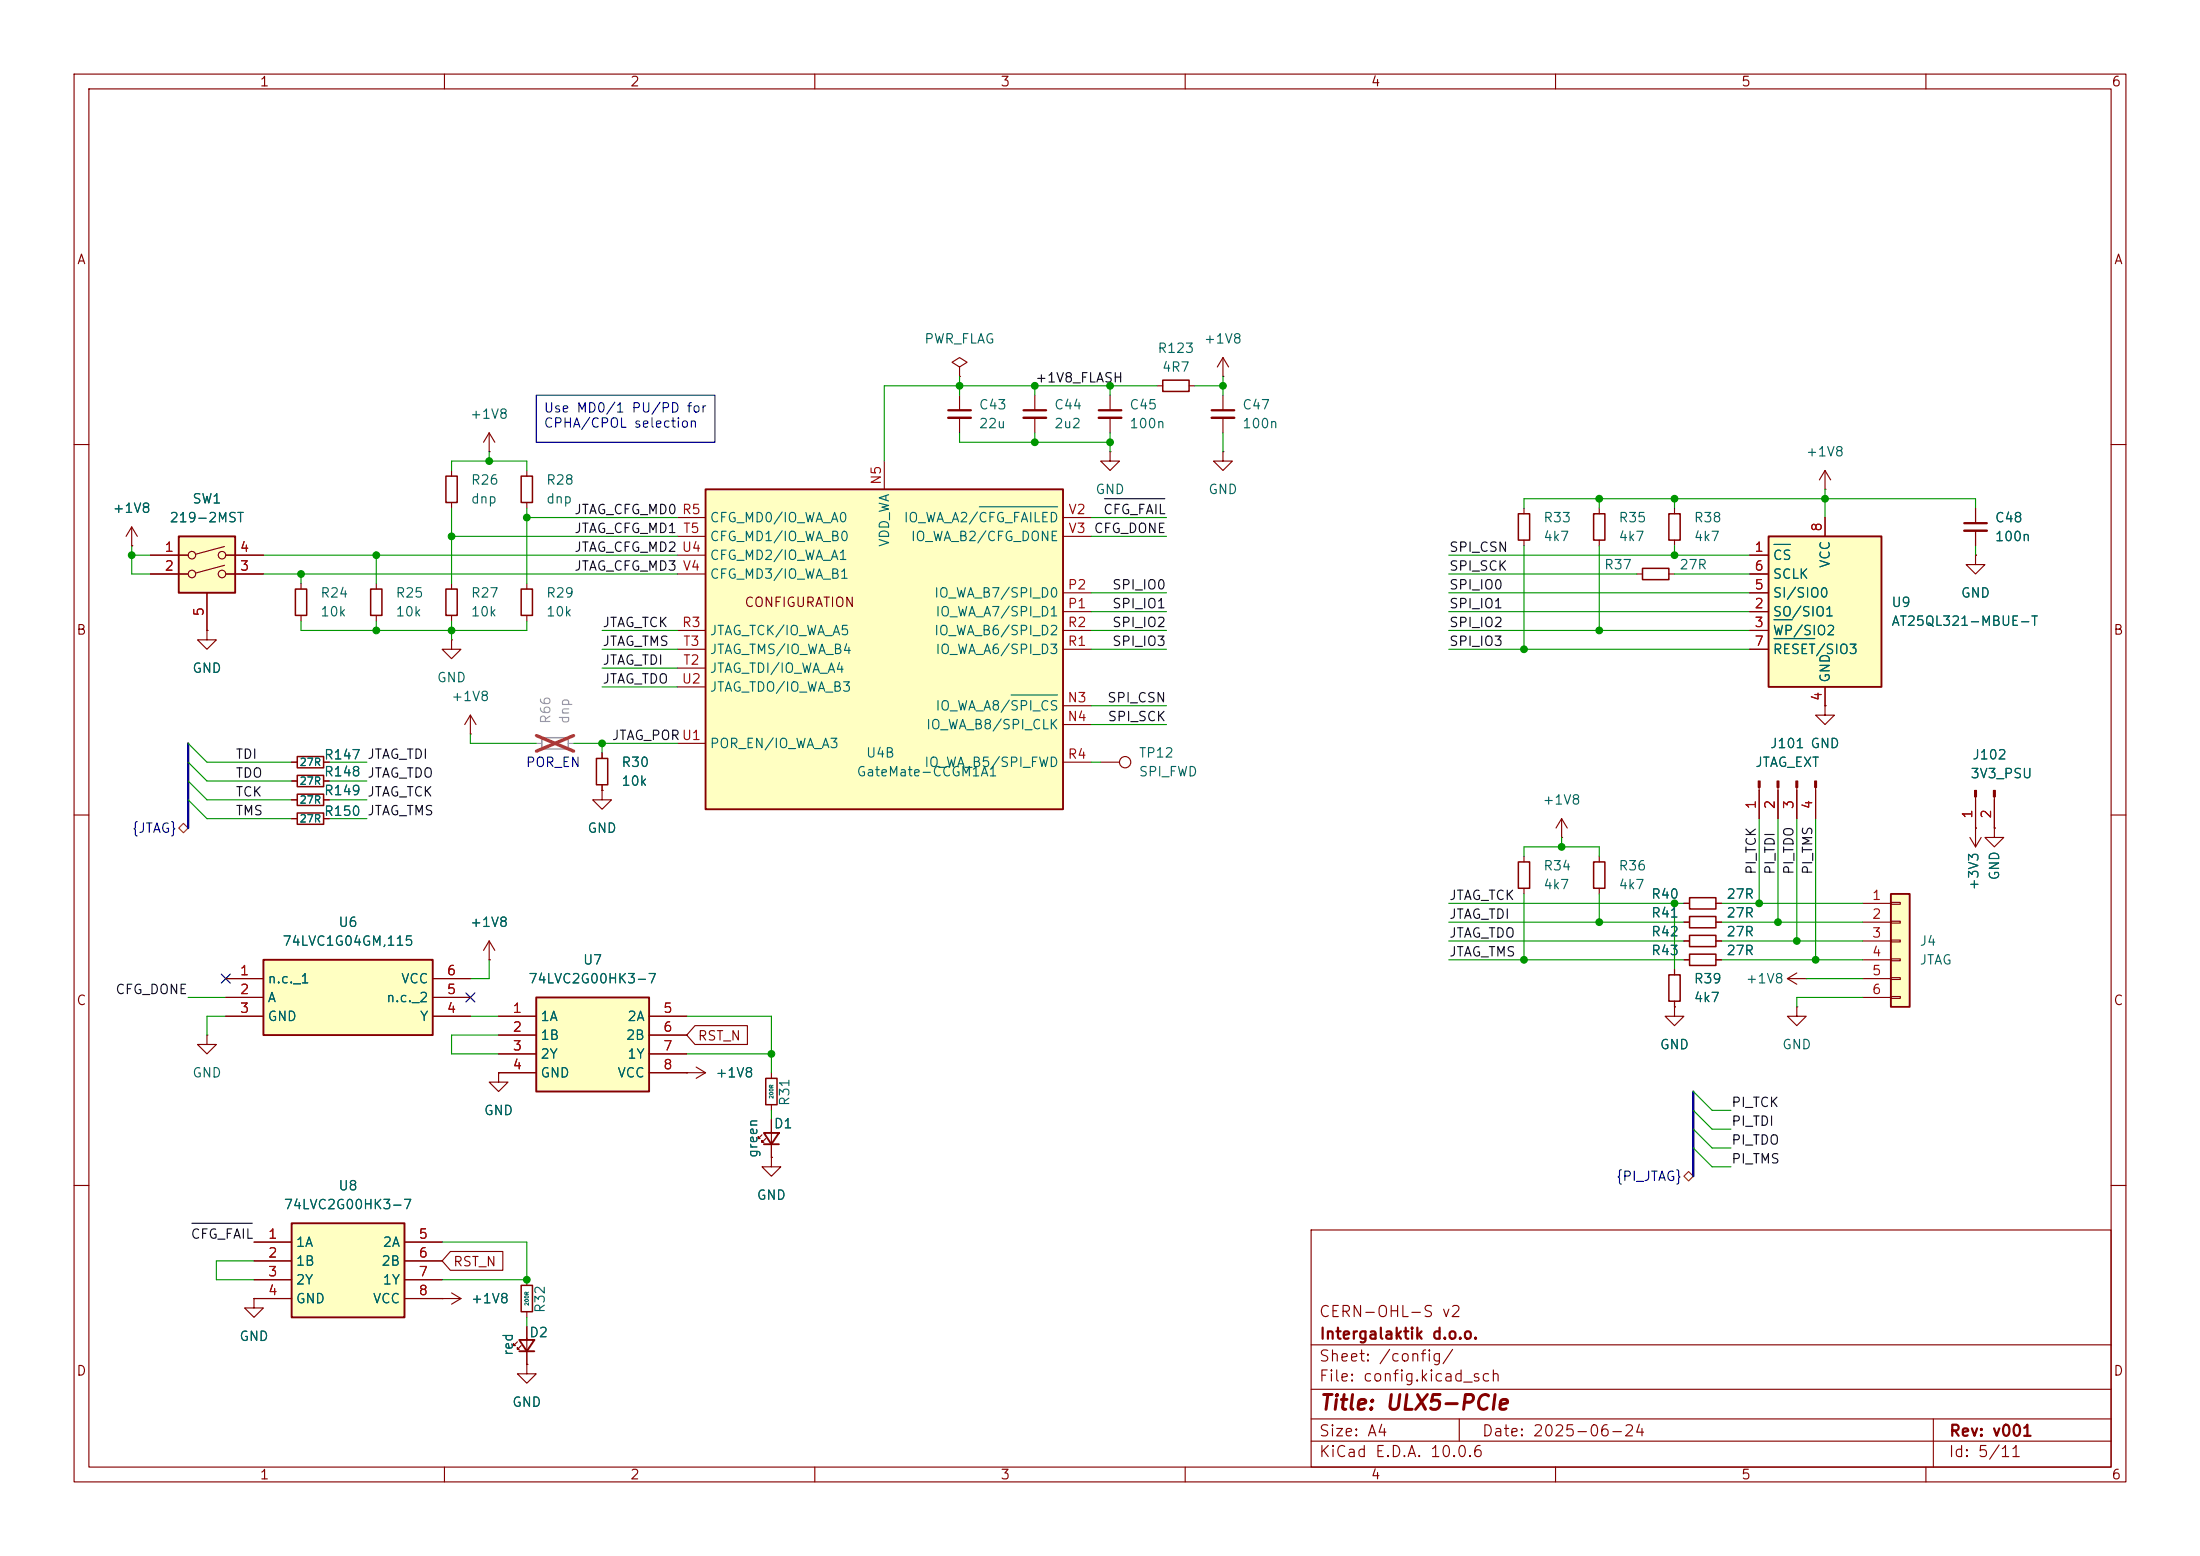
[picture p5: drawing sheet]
<svg xmlns="http://www.w3.org/2000/svg" width="297mm" height="210mm" viewBox="0 0 297 210" stroke-linecap="round" stroke-linejoin="round" font-family="sans-serif">
<g fill="none" stroke="#840000" stroke-width=".15">
<path d="M10 10h277v190h-277zM12 12h273v186h-273zM60 10v2M110 10v2M160 10v2M210 10v2M260 10v2M10 60h2M17.8 73.7h.1M17.8 71.1l-.8 1.3M17.8 71.1l.7 1.3M17.8 71.1v2.6"/>
<path d="M285 60h2M10 110h2M285 110h2M10 160h2M177 166h108v32h-108zM285 160h2M60 198v2M110 198v2M160 198v2M177 194.5h108M177 191.5h108M177 187.5h108"/>
<path d="M177 181.5h108M197 191.5v3M210 198v2M260 198v2M261 191.5v6.5"/>
</g>
<path d="M35.6 129.5h22.8v10.2h-22.8z" fill="#ffffc2"/>
<path d="M35.6 129.5h22.8v10.2h-22.8z" fill="none" stroke="#840000" stroke-width=".25"/>
<g fill="none" stroke="#840000" stroke-width=".15">
<path d="M149.9 53.3v2.1M149.9 56.4v2M156.2 52.1h.8M160.5 52.1h.8M165.1 50.8h.1M165.1 48.3l-.8 1.2M165.1 48.3l.8 1.2M165.1 48.3v2.5M205.7 68.6v.7M205.7 72.9v.8M266.7 68.6v2M266.7 71.6v2.1"/>
<path d="M246.4 95.3v1.2h1.2l-1.2 1.3-1.3-1.3h1.3M246.4 95.3h.1M39.4 105.4h.7M39.4 108h.7M39.4 110.5h.7M43.7 105.4h.7M43.7 108h.7M43.7 110.5h.7M265.9 113l.8 1.3M266.7 111.8h.1M266.7 107.5v6.8M267.5 113l-.8 1.3"/>
<path d="M269.2 111.8v1.2h1.3l-1.3 1.3-1.2-1.3h1.2M269.2 111.8h.1M269.2 107.5v4.3M30.5 132.1h5.1M30.5 134.6h5.1M30.5 137.2h5.1M58.4 132.1h5.1M58.4 134.6h5.1M58.4 137.2h5.1M66 129.5h.1M66 127l-.7 1.3M66 127l.8 1.3"/>
<path d="M66 127v2.5M71.1 184.2v1.2h1.3l-1.3 1.3-1.3-1.3h1.3M71.1 184.2h.1"/>
</g>
<path d="M148.3 55.4h3.1M265.2 70.6h3" fill="none" stroke="#840000" stroke-width=".3"/>
<path d="M148.3 56.4h3.1M265.2 71.6h3" fill="none" stroke="#840000" stroke-width=".33"/>
<path d="M157 51.3h3.5v1.5h-3.5zM205 69.3h1.5v3.6h-1.5zM40.1 104.6h3.6v1.6h-3.6zM40.1 107.2h3.6v1.5h-3.6zM40.1 109.7h3.6v1.6h-3.6z" fill="none" stroke="#840000" stroke-width=".2"/>
<g fill="#840000" stroke="#840000" stroke-width=".15">
<path d="M266.6 106.7h.2v.8h-.2z"/>
<path d="M269.1 106.7h.3v.8h-.3z"/>
</g>
<path d="M238.8 72.4h15.2v20.3h-15.2z" fill="#ffffc2"/>
<path d="M238.8 72.4h15.2v20.3h-15.2zM103.1 152.9h2.1l-1.1 1.5zM103.1 154.4h2.1" fill="none" stroke="#840000" stroke-width=".25"/>
<g fill="none" stroke="#840000" stroke-width=".15">
<path d="M66 58.4l-.7 1.3M66 58.4l.8 1.3M66 58.4v2.6M40.6 78.7v.8M66 61h.1M215.9 68.6v.7M215.9 72.9v.8M221 77.5h.7M225.3 77.5h.8M226.1 68.6v.7M226.1 72.9v.8M236.2 74.9h2.6"/>
<path d="M236.2 77.5h2.6M246.4 69.9v2.5M266.7 74.9v1.3h1.3l-1.3 1.3-1.3-1.3h1.3M266.7 74.9h.1M40.6 83.1v.7M236.2 82.6h2.6M236.2 85.1h2.6M236.2 80h2.6M236.2 87.6h2.6M246.4 92.7v2.6M39.4 102.9h.7M43.7 102.9h.7"/>
<path d="M102.9 153.2l-.5 .5v-.3v.3h.2M103.4 153.7l-.5 .5v-.3v.3h.2M104.1 156.2v1.3h1.3l-1.3 1.3-1.2-1.3h1.2M104.1 156.2h.1M104.1 151.1v5.1"/>
</g>
<path d="M239.5 73.5h2.2M239.5 83.6h2.5M239.5 86.2h5.5" fill="none" stroke="#006464" stroke-width=".15"/>
<path d="M73.2 99.6h3.5v1.5h-3.5z" fill="none" stroke="#a1a1a1" stroke-width=".2"/>
<path d="M72.4 100.3h.8M76.7 100.3h.8" fill="none" stroke="#a1a1a1" stroke-width=".15"/>
<path d="M72.4 99.3l5 2.1M77.4 99.3l-5 2.1" fill="none" stroke="#e12e31" stroke-width=".46"/>
<path d="M39.9 79.5h1.5v3.6h-1.5zM215.1 69.3h1.6v3.6h-1.6zM221.7 76.7h3.6v1.5h-3.6zM225.3 69.3h1.5v3.6h-1.5zM40.1 102.1h3.6v1.5h-3.6z" fill="none" stroke="#840000" stroke-width=".2"/>
<path d="M24.1 72.4h7.6v7.6h-7.6z" fill="#ffffc2"/>
<g fill="none" stroke="#840000" stroke-width=".15">
<path d="M20.3 74.9h5.1M20.3 77.5h5.1M30.3 73.8l-3.9 1M30.3 76.3l-3.9 1M30.5 74.9h5.1M30.5 77.5h5.1M149.9 61v1.2h1.2l-1.2 1.3-1.3-1.3h1.3M149.9 61h.1M27.9 85.1v1.3h1.3l-1.3 1.2-1.2-1.2h1.2M27.9 85.1h.1M27.9 80v5.1M27.9 139.7v1.3h1.3l-1.3 1.2-1.2-1.2h1.2"/>
<path d="M27.9 139.7h.1M104.1 144.8v.7M104.1 149.1v.8M59.7 175.3h.1M59.7 175.3h2.5M61 174.5l1.2 .8M62.2 175.3l-1.2 .7"/>
<circle cx="25.9" cy="77.5" r=".51"/>
<circle cx="25.9" cy="74.9" r=".51"/>
<circle cx="30" cy="77.5" r=".51"/>
<circle cx="30" cy="74.9" r=".51"/>
</g>
<path d="M24.1 72.4h7.6v7.6h-7.6z" fill="none" stroke="#840000" stroke-width=".25"/>
<path d="M103.4 145.5h1.5v3.6h-1.5z" fill="none" stroke="#840000" stroke-width=".2"/>
<path d="M39.4 165.1h15.2v12.7h-15.2z" fill="#ffffc2"/>
<path d="M39.4 165.1h15.2v12.7h-15.2z" fill="none" stroke="#840000" stroke-width=".25"/>
<g fill="none" stroke="#840000" stroke-width=".15">
<path d="M205.7 115.6v.7M205.7 119.9v.8M92.7 144.8h.1M92.7 144.8h2.5M94 144l1.2 .8M95.2 144.8l-1.2 .7M34.3 175.3v1.2h1.3l-1.3 1.3-1.3-1.3h1.3M34.3 175.3h.1M34.3 167.6h5.1M34.3 170.2h5.1M34.3 172.7h5.1M34.3 175.3h5.1"/>
<path d="M54.6 167.6h5.1M54.6 170.2h5.1M54.6 172.7h5.1M54.6 175.3h5.1"/>
</g>
<path d="M205 116.3h1.5v3.6h-1.5z" fill="none" stroke="#840000" stroke-width=".2"/>
<path d="M72.4 134.6h15.2v12.7h-15.2z" fill="#ffffc2"/>
<path d="M72.4 134.6h15.2v12.7h-15.2z" fill="none" stroke="#840000" stroke-width=".25"/>
<g fill="none" stroke="#840000" stroke-width=".15">
<path d="M129.5 53.3v2.1M129.5 56.4v2M165.1 53.3v2.1M165.1 56.4v2M71.1 63.5v.8M71.1 67.8v.8M165.1 61v1.2h1.3l-1.3 1.3-1.3-1.3h1.3M165.1 61h.1M61 86.4v1.2h1.2l-1.2 1.3-1.3-1.3h1.3M61 86.4h.1M63.5 99.1h.1M63.5 96.5l-.8 1.3"/>
<path d="M63.5 96.5l.8 1.3M63.5 96.5v2.6M81.3 106.7v1.3h1.2l-1.2 1.2-1.3-1.2h1.3M81.3 106.7h.1M148.6 102.9h2.5M237.5 106.3v4.2M240 106.3v4.2M242.6 106.3v4.2M245.1 106.3v4.2M67.3 137.2h5.1M67.3 139.7h5.1M87.6 137.2h5.1"/>
<path d="M87.6 139.7h5.1M226.1 135.9v1.3h1.2l-1.2 1.2-1.3-1.2h1.3M226.1 135.9h.1M226.1 130.8v.8M226.1 135.1v.8M227.3 129.5h.8M231.6 129.5h.8M67.3 142.2h5.1M67.3 144.8h5.1M87.6 142.2h5.1M87.6 144.8h5.1"/>
<circle cx="151.9" cy="102.9" r=".76"/>
</g>
<path d="M70.4 64.3h1.5v3.5h-1.5zM225.3 131.6h1.5v3.5h-1.5zM228.1 128.8h3.5v1.5h-3.5z" fill="none" stroke="#840000" stroke-width=".2"/>
<path d="M128 55.4h3.1M163.6 55.4h3" fill="none" stroke="#840000" stroke-width=".3"/>
<path d="M128 56.4h3.1M163.6 56.4h3" fill="none" stroke="#840000" stroke-width=".33"/>
<g fill="#840000" stroke="#840000" stroke-width=".15">
<path d="M237.4 105.4h.2v.9h-.2z"/>
<path d="M239.9 105.4h.3v.9h-.3z"/>
<path d="M242.4 105.4h.3v.9h-.3z"/>
<path d="M245 105.4h.2v.9h-.2z"/>
</g>
<path d="M95.2 66h48.3v43.2h-48.3z" fill="#ffffc2"/>
<path d="M95.2 66h48.3v43.2h-48.3zM70.1 180.8h2l-1 1.6zM70.1 182.4h2" fill="none" stroke="#840000" stroke-width=".25"/>
<g fill="none" stroke="#840000" stroke-width=".15">
<path d="M139.7 53.3v2.1M139.7 56.4v2M50.8 78.7v.8M61 63.5v.8M61 67.8v.8M61 78.7v.8M71.1 78.7v.8M91.4 69.9h3.8M91.4 72.4h3.8M91.4 74.9h3.8M91.4 77.5h3.8M119.4 62.2v3.8"/>
<path d="M143.5 69.9h3.8M143.5 72.4h3.8M246.4 66h.1M246.4 63.5l-.8 1.3M246.4 63.5l.7 1.3M246.4 63.5v2.5M50.8 83.1v.7M61 83.1v.7M71.1 83.1v.7M91.4 87.6h3.8M91.4 85.1h3.8M91.4 90.2h3.8"/>
<path d="M91.4 92.7h3.8M143.5 95.3h3.8M143.5 97.8h3.8M143.5 82.6h3.8M143.5 80h3.8M143.5 87.6h3.8M143.5 85.1h3.8M81.3 101.6v.8M81.3 105.9v.8M91.4 100.3h3.8M143.5 102.9h3.8M210.8 113h.1"/>
<path d="M210.8 110.5l-.7 1.3M210.8 110.5l.8 1.3M210.8 110.5v2.5M227.3 121.9h.8M227.3 124.5h.8M231.6 121.9h.8M231.6 124.5h.8M241.3 132.1l1.3 .7M241.3 132.1h2.5M242.6 135.9v1.3h1.2l-1.2 1.2-1.3-1.2h1.3M242.6 135.9h.1M242.6 131.3l-1.3 .8"/>
<path d="M243.8 132.1h.1M67.3 144.8v1.3h1.3l-1.3 1.2-1.3-1.2h1.3M67.3 144.8h.1M71.1 172.7v.8M71.1 177v.8M71.1 179.1v5.1M69.8 181.1l-.5 .5v-.2v.2h.3M70.4 181.6l-.6 .5v-.2v.2h.3"/>
</g>
<path d="M132.2 68.4h10.6M136.5 93.8h6.3" fill="none" stroke="#006464" stroke-width=".15"/>
<path d="M138.2 55.4h3" fill="none" stroke="#840000" stroke-width=".3"/>
<path d="M138.2 56.4h3" fill="none" stroke="#840000" stroke-width=".33"/>
<path d="M50 79.5h1.6v3.6h-1.6zM60.2 64.3h1.5v3.5h-1.5zM60.2 79.5h1.5v3.6h-1.5zM70.4 79.5h1.5v3.6h-1.5zM80.5 102.4h1.5v3.5h-1.5zM228.1 121.2h3.5v1.5h-3.5zM228.1 123.7h3.5v1.5h-3.5zM70.4 173.5h1.5v3.5h-1.5z" fill="none" stroke="#840000" stroke-width=".2"/>
<path d="M255.3 120.7h2.5v15.2h-2.5z" fill="#ffffc2"/>
<path d="M255.3 120.7h2.5v15.2h-2.5z" fill="none" stroke="#840000" stroke-width=".25"/>
<g fill="none" stroke="#840000" stroke-width=".15">
<path d="M129.5 49.5l1.1-.6-1.1-.6-1 .6 1 .6v1.3M129.5 50.8h.1M17.8 73.7h.1M20.3 74.9h5.1M20.3 77.5h5.1M30.5 74.9h5.1M30.5 77.5h5.1M236.2 74.9h2.6M236.2 77.5h2.6M246.4 69.9v2.5M266.7 74.9h.1M266.7 68.6v2"/>
<path d="M266.7 71.6v2.1M27.9 85.1h.1M27.9 80v5.1M236.2 82.6h2.6M236.2 85.1h2.6M236.2 80h2.6M236.2 87.6h2.6M246.4 95.3h.1M246.4 92.7v2.6M39.4 110.5h.7M39.4 108h.7M39.4 105.4h.7"/>
<path d="M39.4 102.9h.7M43.7 110.5h.7M43.7 108h.7M43.7 105.4h.7M43.7 102.9h.7M81.3 106.7h.1M81.3 101.6v.8M81.3 105.9v.8M215.9 115.6v.7M215.9 119.9v.8M237.5 106.7v3.8M240 106.7v3.8"/>
<path d="M242.6 106.7v3.8M245.1 106.7v3.8M266.7 111.8h.1M266.7 108v3.8M269.2 111.8h.1M269.2 108v3.8M30.5 132.1h5.1M30.5 134.6h5.1M30.5 137.2h5.1M58.4 132.1h5.1M58.4 134.6h5.1M58.4 137.2h5.1"/>
<path d="M66 129.5h.1M67.3 137.2h5.1M67.3 139.7h5.1M87.6 137.2h5.1M87.6 139.7h5.1M93.8 138.4h7.1v2.6h-7.1l-1.1-1.3zM226.1 135.9h.1M226.1 130.8v.8M226.1 135.1v.8M227.3 121.9h.8M227.3 124.5h.8M227.3 127h.8"/>
<path d="M227.3 129.5h.8M231.6 121.9h.8M231.6 124.5h.8M231.6 127h.8M231.6 129.5h.8M251.5 121.9h3.8M251.5 124.5h3.8M251.5 127h3.8M251.5 129.5h3.8M251.5 132.1h3.8M251.5 134.6h3.8M255.3 121.8h1.2v.2h-1.2z"/>
<path d="M255.3 124.3h1.2v.3h-1.2zM255.3 126.9h1.2v.2h-1.2zM255.3 129.4h1.2v.3h-1.2zM255.3 132h1.2v.2h-1.2zM255.3 134.5h1.2v.2h-1.2zM67.3 144.8h.1M67.3 142.2h5.1M67.3 144.8h5.1M87.6 142.2h5.1M87.6 144.8h5.1M92.7 144.8h.1M104.1 156.2h.1"/>
<path d="M104.1 151.1v1.8M104.1 154.4v1.8M34.3 175.3h.1M34.3 167.6h5.1M34.3 170.2h5.1M34.3 172.7h5.1M34.3 175.3h5.1M54.6 167.6h5.1M54.6 170.2h5.1M54.6 172.7h5.1M54.6 175.3h5.1M59.7 175.3h.1"/>
<path d="M60.8 168.9h7.1v2.6h-7.1l-1.1-1.3zM71.1 179.1v1.7M71.1 184.2h.1M71.1 182.4v1.8"/>
</g>
<path d="M215.1 116.3h1.6v3.6h-1.6zM228.1 126.2h3.5v1.6h-3.5z" fill="none" stroke="#840000" stroke-width=".2"/>
<path d="M24.8 111.1l.6 .7-.6 .6-.7-.6zM227.3 158.8l.7-.7 .6 .7-.6 .6z" fill="none" stroke="#725600" stroke-width=".15"/>
<path d="M149.1 67.3h8.2M25.9 165.1h8.2" fill="none" stroke="#0f0f0f" stroke-width=".15"/>
<path d="M25.4 100.3v11.5M228.6 147.3v11.5" fill="none" stroke="#000084" stroke-width=".3"/>
<g fill="none" stroke="#009600" stroke-width=".15">
<path d="M129.5 58.4v1.3h20.4M129.5 50.8v2.5M139.7 52.1v1.2M139.7 58.4v1.3M149.9 52.1v1.2M149.9 58.4v2.6M156.2 52.1h-36.8v10.1M161.3 52.1h3.8M165.1 50.8v2.5M165.1 58.4v2.6M17.8 74.9h2.5M17.8 73.7v3.8h2.5"/>
<path d="M35.6 74.9h55.8M35.6 77.5h55.8M40.6 77.5v1.2M50.8 74.9v3.8M61 63.5v-1.3h10.1v1.3M61 68.6v10.1M61 72.4h30.4M66 61v1.2M71.1 68.6v10.1M71.1 69.9h20.3M147.3 72.4h10.2M147.3 69.9h10.2"/>
<path d="M195.6 74.9h40.6M195.6 77.5h25.4M205.7 68.6v-1.3h61v1.3M205.7 73.7v13.9M215.9 67.3v1.3M215.9 73.7v11.4M226.1 67.3v1.3M226.1 73.7v1.2M226.1 77.5h10.1M246.4 66v3.9M266.7 73.7v1.2M40.6 83.8v1.3h30.5v-1.3"/>
<path d="M50.8 83.8v1.3M61 83.8v2.6M63.5 99.1v1.2h8.9M81.3 85.1h10.1M81.3 87.6h10.1M81.3 92.7h10.1M81.3 90.2h10.1M147.3 85.1h10.2M147.3 87.6h10.2M147.3 80h10.2M147.3 82.6h10.2M147.3 97.8h10.2"/>
<path d="M147.3 95.3h10.2M195.6 85.1h40.6M195.6 87.6h40.6M195.6 80h40.6M195.6 82.6h40.6M25.4 100.3l2.5 2.6h11.5M25.4 105.4l2.5 2.6h11.5M25.4 102.9l2.5 2.5h11.5M25.4 108l2.5 2.5h11.5M44.4 102.9h5.1M44.4 108h5.1M44.4 105.4h5.1"/>
<path d="M44.4 110.5h5.1M77.5 100.3h13.9M81.3 100.3v1.3M147.3 102.9h1.3M205.7 115.6v-1.3h10.2v1.3M210.8 113v1.3M237.5 110.5v11.4M240 110.5v14M242.6 110.5v16.5M245.1 110.5v19M25.4 134.6h5.1M30.5 137.2h-2.6v2.5"/>
<path d="M63.5 137.2h3.8M66 129.5v2.6h-2.5M67.3 139.7h-6.3v2.5h6.3M92.7 137.2h11.4v7.6M195.6 124.5h31.7M195.6 121.9h31.7M195.6 127h31.7M195.6 129.5h31.7M205.7 120.7v8.8M215.9 120.7v3.8M226.1 121.9v8.9M232.4 124.5h19.1"/>
<path d="M232.4 121.9h19.1M232.4 127h19.1M232.4 129.5h19.1M243.8 132.1h7.7M251.5 134.6h-8.9v1.3M92.7 142.2h11.4M104.1 149.9v1.2M228.6 149.9l2.5 2.5h2.6M228.6 154.9l2.5 2.6h2.6M228.6 152.4l2.5 2.5h2.6M228.6 147.3l2.5 2.6h2.6M34.3 170.2h-5.1v2.5h5.1"/>
<path d="M59.7 167.6h11.4v5.1h-11.4M71.1 177.8v1.3"/>
</g>
<path d="M29.9 131.5l1.2 1.2M31.1 131.5l-1.2 1.2M62.9 134l1.2 1.2M64.1 134l-1.2 1.2" fill="none" stroke="#000084" stroke-width=".15"/>
<path d="M72.4 53.3h24.1v6.4h-24.1z" fill="none" stroke="#0000c2" stroke-width=".15"/>
<path d="M239.5 73.5h2.2M239.5 83.6h2.5M239.5 86.2h5.5" fill="none" stroke="#006464" stroke-width=".15"/>
<g fill="#009600" stroke="#009600" stroke-width=".14">
<circle cx="66" cy="62.2" r=".46"/>
<circle cx="71.1" cy="69.9" r=".46"/>
<circle cx="61" cy="85.1" r=".46"/>
<circle cx="50.8" cy="85.1" r=".46"/>
<circle cx="50.8" cy="74.9" r=".46"/>
<circle cx="61" cy="72.4" r=".46"/>
<circle cx="81.3" cy="100.3" r=".46"/>
<circle cx="40.6" cy="77.5" r=".46"/>
<circle cx="17.8" cy="74.9" r=".46"/>
<circle cx="129.5" cy="52.1" r=".46"/>
<circle cx="149.9" cy="52.1" r=".46"/>
<circle cx="139.7" cy="52.1" r=".46"/>
<circle cx="139.7" cy="59.7" r=".46"/>
<circle cx="71.1" cy="172.7" r=".46"/>
<circle cx="104.1" cy="142.2" r=".46"/>
<circle cx="149.9" cy="59.7" r=".46"/>
<circle cx="165.1" cy="52.1" r=".46"/>
<circle cx="210.8" cy="114.3" r=".46"/>
<circle cx="215.9" cy="124.5" r=".46"/>
<circle cx="205.7" cy="129.5" r=".46"/>
<circle cx="226.1" cy="121.9" r=".46"/>
<circle cx="215.9" cy="85.1" r=".46"/>
<circle cx="237.5" cy="121.9" r=".46"/>
<circle cx="226.1" cy="74.9" r=".46"/>
<circle cx="246.4" cy="67.3" r=".46"/>
<circle cx="215.9" cy="67.3" r=".46"/>
<circle cx="226.1" cy="67.3" r=".46"/>
<circle cx="205.7" cy="87.6" r=".46"/>
<circle cx="240" cy="124.5" r=".46"/>
<circle cx="245.1" cy="129.5" r=".46"/>
<circle cx="242.6" cy="127" r=".46"/>
</g>
<text font-size="2" fill="#840000" x="178" y="190.8">Title: ULX5-PCIe</text>
<g font-size="1.5" fill="#840000">
<text x="178" y="178.1">CERN-OHL-S v2</text>
<text x="178" y="184.1">Sheet: /config/</text>
<text x="178" y="181.1">Intergalaktik d.o.o.</text>
<text x="178" y="186.8">File: config.kicad_sch</text>
<text x="178" y="197">KiCad E.D.A. 10.0.6</text>
<text x="178" y="194.2">Size: A4</text>
<text x="200" y="194.2">Date: 2025-06-24</text>
<text x="263" y="197">Id: 5/11</text>
<text x="263" y="194.2">Rev: v001</text>
</g>
<g font-size="1.3" fill="#840000">
<text x="35" y="12">1</text>
<text x="85" y="12">2</text>
<text x="135" y="12">3</text>
<text x="185" y="12">4</text>
<text x="235" y="12">5</text>
<text x="285" y="12">6</text>
<text x="10.3" y="36">A</text>
<text x="285.3" y="36">A</text>
<text x="100.4" y="82.2">CONFIGURATION</text>
<text x="10.2" y="86">B</text>
<text x="285.2" y="86">B</text>
<text x="10.2" y="136">C</text>
<text x="285.2" y="136">C</text>
<text x="94.1" y="140.8">RST_N</text>
<text x="61.1" y="171.2">RST_N</text>
<text x="10.2" y="186">D</text>
<text x="285.2" y="186">D</text>
<text x="35" y="200">1</text>
<text x="85" y="200">2</text>
<text x="135" y="200">3</text>
<text x="185" y="200">4</text>
<text x="235" y="200">5</text>
<text x="285" y="200">6</text>
</g>
<g font-size="1.3" fill="#006464">
<text x="124.7" y="46.7">PWR_FLAG</text>
<text x="156.2" y="48">R123</text>
<text x="162.4" y="46.7">+1V8</text>
<text x="156.8" y="50.5">4R7</text>
<text x="63.4" y="56.8">+1V8</text>
<text x="132.1" y="55.6">C43</text>
<text x="132.1" y="58.1">22u</text>
<text x="142.2" y="55.6">C44</text>
<text x="142.2" y="58.1">2u2</text>
<text x="152.4" y="55.6">C45</text>
<text x="152.4" y="58.1">100n</text>
<text x="167.6" y="55.6">C47</text>
<text x="167.6" y="58.1">100n</text>
<text x="63.5" y="65.7">R26</text>
<text x="73.6" y="65.7">R28</text>
<text x="243.7" y="61.9">+1V8</text>
<text x="15.1" y="69.5">+1V8</text>
<text x="22.8" y="70.8">219-2MST</text>
<text x="25.9" y="68.3">SW1</text>
<text x="63.5" y="68.3">dnp</text>
<text x="73.6" y="68.3">dnp</text>
<text x="95.7" y="70.8">CFG_MD0/IO_WA_A0</text>
<text x="121.9" y="70.8">IO_WA_A2/CFG_FAILED</text>
<text x="147.8" y="67">GND</text>
<text x="163" y="67">GND</text>
<text x="208.3" y="70.8">R33</text>
<text x="218.4" y="70.8">R35</text>
<text x="228.6" y="70.8">R38</text>
<text x="269.2" y="70.8">C48</text>
<text x="95.7" y="73.4">CFG_MD1/IO_WA_B0</text>
<text x="95.7" y="75.9">CFG_MD2/IO_WA_A1</text>
<text x="120.3" y="73.9" transform="rotate(-90 120.3 73.9)">VDD_WA</text>
<text x="122.9" y="73.4">IO_WA_B2/CFG_DONE</text>
<text x="208.3" y="73.4">4k7</text>
<text x="216.5" y="77.2">R37</text>
<text x="218.4" y="73.4">4k7</text>
<text x="226.6" y="77.2">27R</text>
<text x="228.6" y="73.4">4k7</text>
<text x="239.2" y="75.9">CS</text>
<text x="247.3" y="76.8" transform="rotate(-90 247.3 76.8)">VCC</text>
<text x="269.2" y="73.4">100n</text>
<text x="43.2" y="81">R24</text>
<text x="43.2" y="83.5">10k</text>
<text x="53.3" y="81">R25</text>
<text x="53.3" y="83.5">10k</text>
<text x="63.5" y="81">R27</text>
<text x="63.5" y="83.5">10k</text>
<text x="73.6" y="81">R29</text>
<text x="73.6" y="83.5">10k</text>
<text x="95.7" y="78.4">CFG_MD3/IO_WA_B1</text>
<text x="126" y="81">IO_WA_B7/SPI_D0</text>
<text x="126.2" y="83.5">IO_WA_A7/SPI_D1</text>
<text x="239.2" y="83.5">SO/SIO1</text>
<text x="239.2" y="81">SI/SIO0</text>
<text x="239.2" y="78.4">SCLK</text>
<text x="255.3" y="82.2">U9</text>
<text x="264.6" y="81">GND</text>
<text x="95.7" y="86.1">JTAG_TCK/IO_WA_A5</text>
<text x="95.7" y="88.6">JTAG_TMS/IO_WA_B4</text>
<text x="126" y="86.1">IO_WA_B6/SPI_D2</text>
<text x="126.2" y="88.6">IO_WA_A6/SPI_D3</text>
<text x="239.2" y="86.1">WP/SIO2</text>
<text x="239.2" y="88.6">RESET/SIO3</text>
<text x="255.3" y="84.8">AT25QL321-MBUE-T</text>
<text x="25.9" y="91.1">GND</text>
<text x="58.9" y="92.4">GND</text>
<text x="60.8" y="94.9">+1V8</text>
<text x="95.7" y="91.1">JTAG_TDI/IO_WA_A4</text>
<text x="95.7" y="93.7">JTAG_TDO/IO_WA_B3</text>
<text x="247.3" y="92.2" transform="rotate(-90 247.3 92.2)">GND</text>
<text x="95.7" y="101.3">POR_EN/IO_WA_A3</text>
<text x="124.9" y="98.8">IO_WA_B8/SPI_CLK</text>
<text x="126.2" y="96.2">IO_WA_A8/SPI_CS</text>
<text x="238.9" y="101.3">J101 GND</text>
<text x="43.7" y="105.1">R148 JTAG_TDO</text>
<text x="43.7" y="107.6">R149 JTAG_TCK</text>
<text x="43.7" y="102.8">R147 JTAG_TDI</text>
<text x="43.7" y="107.6">R149</text>
<text x="43.7" y="105.1">R148</text>
<text x="43.7" y="102.8">R147</text>
<text x="83.8" y="103.8">R30</text>
<text x="83.8" y="106.4">10k</text>
<text x="115.6" y="105.1">GateMate-CCGM1A1</text>
<text x="116.8" y="102.6">U4B</text>
<text x="124.7" y="103.8">IO_WA_B5/SPI_FWD</text>
<text x="153.7" y="102.6">TP12</text>
<text x="153.7" y="105.1">SPI_FWD</text>
<text x="236.9" y="103.8">JTAG_EXT</text>
<text x="265.9" y="105.4">3V3_PSU</text>
<text x="266.2" y="102.8">J102</text>
<text x="43.7" y="110.4">R150 JTAG_TMS</text>
<text x="43.7" y="110.4">R150</text>
<text x="79.2" y="112.7">GND</text>
<text x="208.2" y="108.9">+1V8</text>
<text x="208.3" y="117.8">R34</text>
<text x="218.4" y="117.8">R36</text>
<text x="270.2" y="118.9" transform="rotate(-90 270.2 118.9)">GND</text>
<text x="45.6" y="125.4">U6</text>
<text x="63.4" y="125.4">+1V8</text>
<text x="208.3" y="120.3">4k7</text>
<text x="218.4" y="120.3">4k7</text>
<text x="222.8" y="121.6">R40</text>
<text x="222.8" y="124.2">R41</text>
<text x="233" y="121.6">27R</text>
<text x="233" y="124.2">27R</text>
<text x="267.4" y="120.3" transform="rotate(-90 267.4 120.3)">+3V3</text>
<text x="38" y="128">74LVC1G04GM,115</text>
<text x="78.6" y="130.5">U7</text>
<text x="222.8" y="129.2">R43</text>
<text x="222.8" y="126.7">R42</text>
<text x="233" y="129.2">27R</text>
<text x="233" y="126.7">27R</text>
<text x="259.1" y="128">J4</text>
<text x="259.1" y="130.5">JTAG</text>
<text x="36" y="133">n.c._1</text>
<text x="36" y="135.6">A</text>
<text x="52.1" y="135.6">n.c._2</text>
<text x="54.1" y="133">VCC</text>
<text x="71.2" y="133">74LVC2G00HK3-7</text>
<text x="228.6" y="133">R39</text>
<text x="228.6" y="135.6">4k7</text>
<text x="235.6" y="133">+1V8</text>
<text x="36" y="138.1">GND</text>
<text x="56.6" y="138.1">Y</text>
<text x="72.9" y="138.1">1A</text>
<text x="72.9" y="140.7">1B</text>
<text x="72.9" y="143.2">2Y</text>
<text x="84.4" y="140.7">2B</text>
<text x="84.6" y="138.1">2A</text>
<text x="84.6" y="143.2">1Y</text>
<text x="224" y="141.9">GND</text>
<text x="240.5" y="141.9">GND</text>
<text x="25.9" y="145.7">GND</text>
<text x="72.9" y="145.7">GND</text>
<text x="83.3" y="145.7">VCC</text>
<text x="96.5" y="145.7">+1V8</text>
<text x="106.9" y="149.4" transform="rotate(-90 106.9 149.4)">R31</text>
<text x="65.2" y="150.8">GND</text>
<text x="104.4" y="152.6">D1</text>
<text x="45.6" y="161">U8</text>
<text x="102.6" y="156.4" transform="rotate(-90 102.6 156.4)">green</text>
<text x="38.2" y="163.5">74LVC2G00HK3-7</text>
<text x="102.1" y="162.3">GND</text>
<text x="39.9" y="168.6">1A</text>
<text x="39.9" y="171.1">1B</text>
<text x="39.9" y="173.7">2Y</text>
<text x="51.4" y="171.1">2B</text>
<text x="51.6" y="168.6">2A</text>
<text x="51.6" y="173.7">1Y</text>
<text x="39.9" y="176.2">GND</text>
<text x="50.2" y="176.2">VCC</text>
<text x="63.5" y="176.2">+1V8</text>
<text x="73.9" y="177.3" transform="rotate(-90 73.9 177.3)">R32</text>
<text x="32.2" y="181.3">GND</text>
<text x="69.5" y="183.1" transform="rotate(-90 69.5 183.1)">red</text>
<text x="71.4" y="180.8">D2</text>
<text x="69.1" y="190.2">GND</text>
</g>
<g font-size="1.3" fill="#0f0f0f">
<text x="139.7" y="51.9">+1V8_FLASH</text>
<text x="77.4" y="69.7">JTAG_CFG_MD0 R5</text>
<text x="148.8" y="69.7">CFG_FAIL</text>
<text x="77.4" y="77.3">JTAG_CFG_MD3 V4</text>
<text x="77.4" y="72.3">JTAG_CFG_MD1 T5</text>
<text x="77.4" y="74.8">JTAG_CFG_MD2 U4</text>
<text x="147.6" y="72.3">CFG_DONE</text>
<text x="195.6" y="77.3">SPI_SCK</text>
<text x="195.6" y="74.8">SPI_CSN</text>
<text x="150.1" y="82.4">SPI_IO1</text>
<text x="150.1" y="79.9">SPI_IO0</text>
<text x="195.6" y="82.4">SPI_IO1</text>
<text x="195.6" y="79.9">SPI_IO0</text>
<text x="81.3" y="87.5">JTAG_TMS</text>
<text x="81.3" y="85">JTAG_TCK</text>
<text x="150.1" y="87.5">SPI_IO3</text>
<text x="150.1" y="85">SPI_IO2</text>
<text x="195.6" y="87.5">SPI_IO3</text>
<text x="195.6" y="85">SPI_IO2</text>
<text x="81.3" y="90">JTAG_TDI</text>
<text x="81.3" y="92.6">JTAG_TDO</text>
<text x="149.4" y="95.1">SPI_CSN</text>
<text x="82.5" y="100.2">JTAG_PORU1</text>
<text x="149.5" y="97.7">SPI_SCK</text>
<text x="31.7" y="102.7">TDI</text>
<text x="31.7" y="105.3">TDO</text>
<text x="31.7" y="107.8">TCK</text>
<text x="31.7" y="110.4">TMS</text>
<text x="237.4" y="118.1" transform="rotate(-90 237.4 118.1)">PI_TCK</text>
<text x="239.9" y="118.1" transform="rotate(-90 239.9 118.1)">PI_TDI</text>
<text x="242.4" y="118.1" transform="rotate(-90 242.4 118.1)">PI_TDO</text>
<text x="245" y="118.1" transform="rotate(-90 245 118.1)">PI_TMS</text>
<text x="195.6" y="124.3">JTAG_TDI</text>
<text x="195.6" y="121.8">JTAG_TCK</text>
<text x="195.6" y="126.9">JTAG_TDO</text>
<text x="195.6" y="129.4">JTAG_TMS</text>
<text x="15.5" y="134.5">CFG_DONE</text>
<text x="233.7" y="149.7">PI_TCK</text>
<text x="233.7" y="154.8">PI_TDO</text>
<text x="233.7" y="152.3">PI_TDI</text>
<text x="233.7" y="157.4">PI_TMS</text>
<text x="25.7" y="167.5">CFG_FAIL</text>
</g>
<g font-size="1.3" fill="#0000c2">
<text x="73.3" y="56">Use MD0/1 PU/PD for</text>
<text x="73.3" y="58">CPHA/CPOL selection</text>
<text x="70.9" y="103.8">POR_EN</text>
</g>
<g font-size="1.3" fill="#a90000">
<text x="119.2" y="65.5" transform="rotate(-90 119.2 65.5)">N5</text>
<text x="144.1" y="69.7">V2</text>
<text x="246.2" y="71.9" transform="rotate(-90 246.2 71.9)">8</text>
<text x="22.1" y="74.8">1</text>
<text x="22.1" y="77.3">2</text>
<text x="32.3" y="77.3">3</text>
<text x="32.3" y="74.8">4</text>
<text x="144.1" y="72.3">V3</text>
<text x="236.8" y="74.8">1</text>
<text x="236.8" y="77.3">6</text>
<text x="27.8" y="83.3" transform="rotate(-90 27.8 83.3)">5</text>
<text x="144" y="82.4">P1</text>
<text x="144" y="79.9">P2</text>
<text x="236.8" y="82.4">2</text>
<text x="236.8" y="79.9">5</text>
<text x="92" y="85">R3</text>
<text x="92.1" y="87.5">T3</text>
<text x="144" y="87.5">R1</text>
<text x="144" y="85">R2</text>
<text x="236.8" y="85">3</text>
<text x="236.8" y="87.5">7</text>
<text x="91.9" y="92.6">U2</text>
<text x="92.1" y="90">T2</text>
<text x="144" y="95.1">N3</text>
<text x="246.2" y="94.7" transform="rotate(-90 246.2 94.7)">4</text>
<text x="144" y="97.7">N4</text>
<text x="144" y="102.7">R4</text>
<text x="237.4" y="109.3" transform="rotate(-90 237.4 109.3)">1</text>
<text x="239.9" y="109.3" transform="rotate(-90 239.9 109.3)">2</text>
<text x="242.4" y="109.3" transform="rotate(-90 242.4 109.3)">3</text>
<text x="245" y="109.3" transform="rotate(-90 245 109.3)">4</text>
<text x="266.6" y="110.6" transform="rotate(-90 266.6 110.6)">1</text>
<text x="269.1" y="110.6" transform="rotate(-90 269.1 110.6)">2</text>
<text x="252.6" y="121.8">1</text>
<text x="252.6" y="124.3">2</text>
<text x="32.3" y="131.9">1</text>
<text x="60.2" y="131.9">6</text>
<text x="252.6" y="126.9">3</text>
<text x="252.6" y="129.4">4</text>
<text x="252.6" y="131.9">5</text>
<text x="32.3" y="134.5">2</text>
<text x="32.3" y="137">3</text>
<text x="60.2" y="137">4</text>
<text x="60.2" y="134.5">5</text>
<text x="69.1" y="137">1</text>
<text x="89.4" y="137">5</text>
<text x="252.6" y="134.5">6</text>
<text x="69.1" y="139.6">2</text>
<text x="69.1" y="142.1">3</text>
<text x="89.4" y="139.6">6</text>
<text x="89.4" y="142.1">7</text>
<text x="69.1" y="144.6">4</text>
<text x="89.4" y="144.6">8</text>
<text x="36.1" y="167.5">1</text>
<text x="56.4" y="167.5">5</text>
<text x="36.1" y="170">2</text>
<text x="36.1" y="172.6">3</text>
<text x="56.4" y="170">6</text>
<text x="56.4" y="172.6">7</text>
<text x="36.1" y="175.1">4</text>
<text x="56.4" y="175.1">8</text>
</g>
<g font-size="1.3" fill="#989898">
<text x="74.6" y="97.8" transform="rotate(-90 74.6 97.8)">R66</text>
<text x="77.2" y="97.8" transform="rotate(-90 77.2 97.8)">dnp</text>
</g>
<g font-size="1.3" fill="#000084">
<text x="17.7" y="112.7">{JTAG}</text>
<text x="218.1" y="159.7">{PI_JTAG}</text>
</g>
<g font-size="1" fill="#006464">
<text x="40.4" y="106.2">27R</text>
<text x="40.4" y="103.6">27R</text>
<text x="40.4" y="108.7">27R</text>
<text x="40.4" y="111.2">27R</text>
</g>
<g font-size=".5" fill="#006464">
<text x="104.5" y="148.3" transform="rotate(-90 104.5 148.3)">200R</text>
<text x="71.5" y="176.3" transform="rotate(-90 71.5 176.3)">200R</text>
</g>
</svg>
